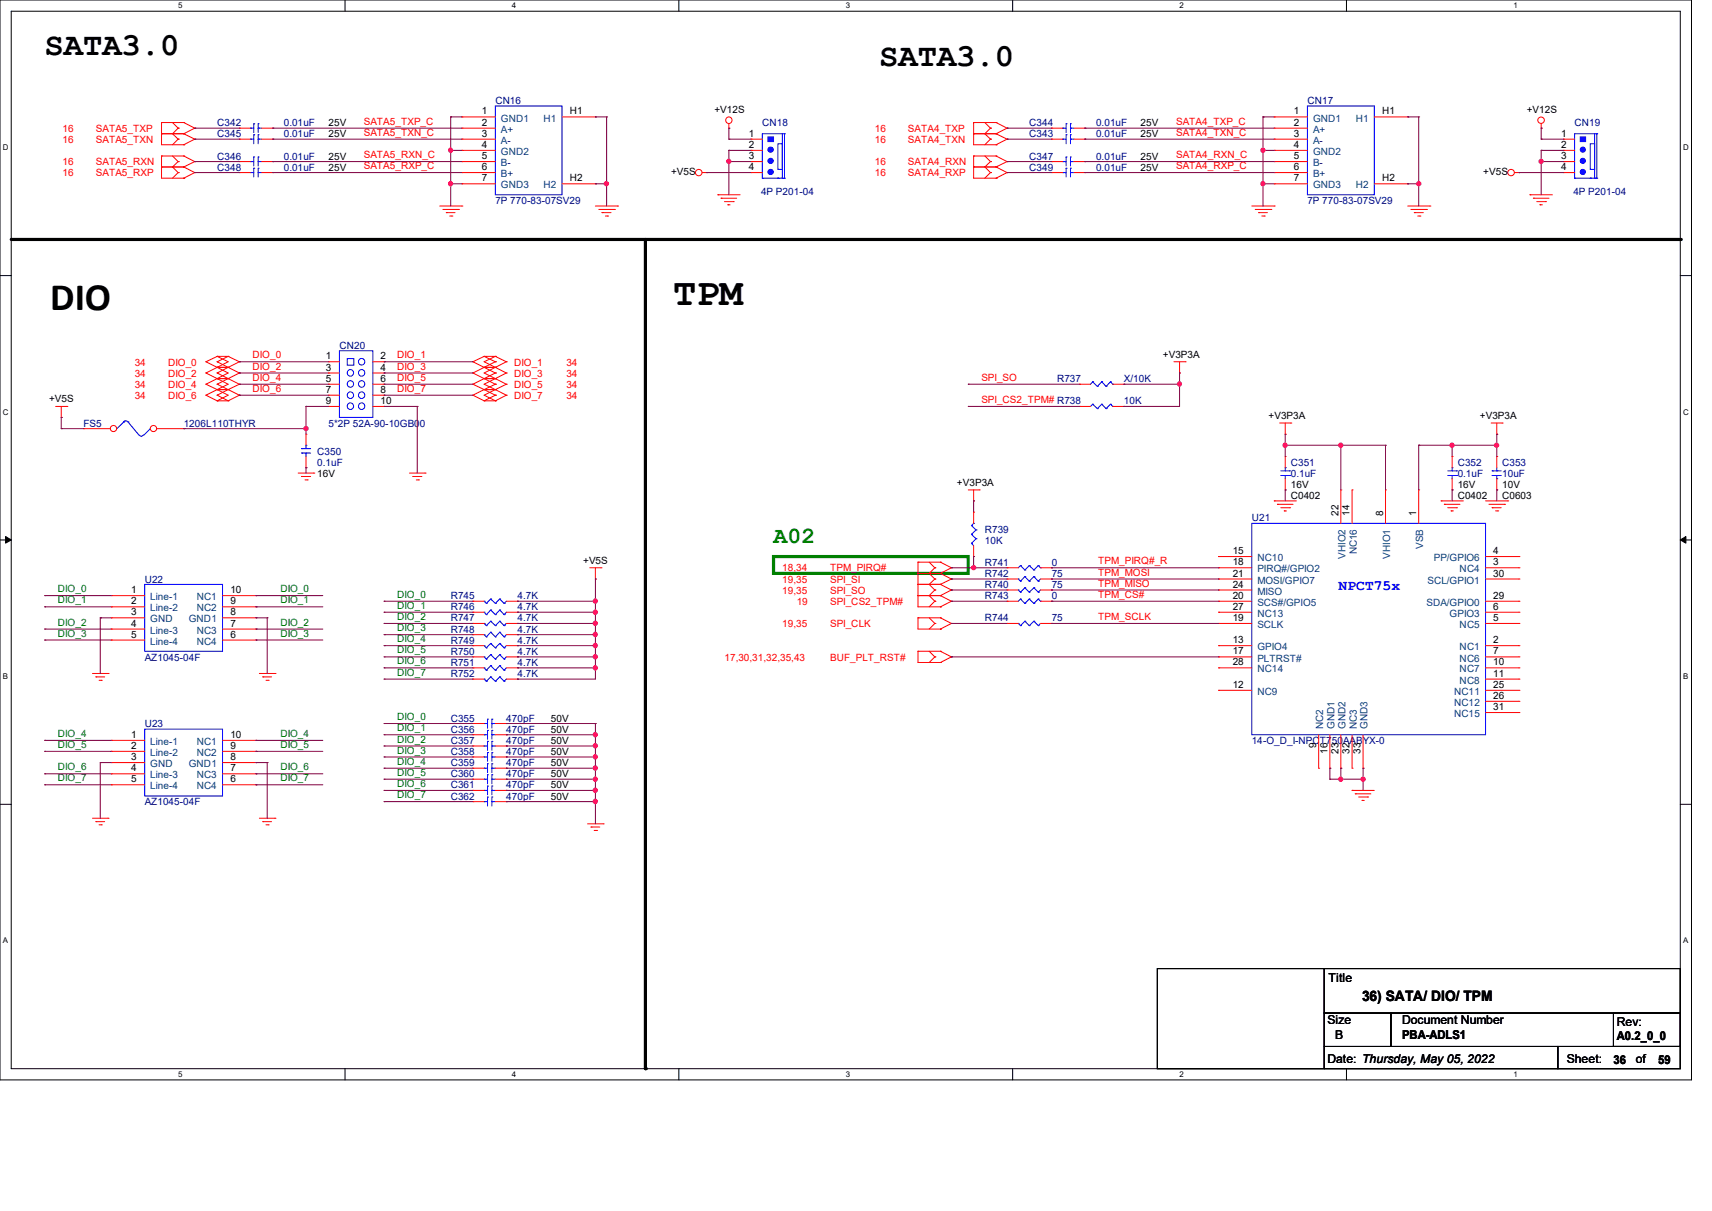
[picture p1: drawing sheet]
<svg xmlns="http://www.w3.org/2000/svg" width="297mm" height="210mm" viewBox="0 0 297 210" stroke-linecap="round" stroke-linejoin="round" font-family="sans-serif">
<path d="M0 0h293.5v187.3h-293.5zM1.9 1.9h289.6v183.4h-289.6z" fill="none" stroke="#000" stroke-width=".17"/>
<g fill="#fff">
<path d="M30.9 .2h.8v1.5h-.8z"/>
<path d="M30.9 185.5h.8v1.6h-.8z"/>
</g>
<path d="M59.9 0v1.9M59.9 185.3v2" fill="none" stroke="#000" stroke-width=".17"/>
<g fill="#fff">
<path d="M88.8 .2h.8v1.5h-.8z"/>
<path d="M88.8 185.5h.8v1.6h-.8z"/>
</g>
<path d="M117.8 0v1.9M117.8 185.3v2" fill="none" stroke="#000" stroke-width=".17"/>
<g fill="#fff">
<path d="M146.7 .2h.8v1.5h-.8z"/>
<path d="M146.7 185.5h.8v1.6h-.8z"/>
</g>
<path d="M175.7 0v1.9M175.7 185.3v2" fill="none" stroke="#000" stroke-width=".17"/>
<g fill="#fff">
<path d="M204.6 .2h.8v1.5h-.8z"/>
<path d="M204.6 185.5h.8v1.6h-.8z"/>
</g>
<path d="M233.6 0v1.9M233.6 185.3v2" fill="none" stroke="#000" stroke-width=".17"/>
<g fill="#fff">
<path d="M262.6 .2h.7v1.5h-.7z"/>
<path d="M262.6 185.5h.7v1.6h-.7z"/>
<path d="M.5 24.8h1v1.6h-1z"/>
<path d="M292 24.8h1v1.6h-1z"/>
<path d="M.5 70.7h1v1.5h-1z"/>
<path d="M292 70.7h1v1.5h-1z"/>
</g>
<path d="M0 47.8h1.9M291.5 47.8h2" fill="none" stroke="#000" stroke-width=".17"/>
<g fill="#fff">
<path d="M.5 116.5h.9v1.6h-.9z"/>
<path d="M292 116.5h.9v1.6h-.9z"/>
</g>
<path d="M0 93.6h1.9M291.5 93.6h2" fill="none" stroke="#000" stroke-width=".17"/>
<path d="M1 93l.9 .6-.9 .6zM291.5 93.6l1-.6v1.2z" fill="#000" stroke="#000" stroke-width=".17"/>
<g fill="#fff">
<path d="M.5 162.4h.9v1.5h-.9z"/>
<path d="M292 162.4h.9v1.5h-.9z"/>
</g>
<path d="M0 139.5h1.9M291.5 139.5h2M200.8 168h28.9v17.3h-28.9zM229.7 175.7h11.6v5.8h-11.6zM229.7 168h61.8v7.7h-61.8zM241.3 175.7h50.2v5.8h-50.2zM279.9 175.7h11.6v5.8h-11.6zM229.7 181.5h40.6v3.8h-40.6zM270.3 181.5h21.2v3.8h-21.2z" fill="none" stroke="#000" stroke-width=".17"/>
<path d="M1.9 41.5h289.6M112 41.5v143.8" fill="none" stroke="#000" stroke-width=".55"/>
<g fill="#000">
<circle cx="291.5" cy="41.5" r=".28"/>
<circle cx="112" cy="185.3" r=".28"/>
</g>
<path d="M134.2 96.5h33.8v2.9h-33.8z" fill="none" stroke="#008000" stroke-width=".55"/>
<g fill="none" stroke="#f00" stroke-width=".17">
<path d="M28 21.3h.1M28 23.2h.1M28 27.1h.1M28 29h.1M28 23.2h3.9M28 21.3h3.9M28 21.3v3.8h3.9M28 27.1v3.8h3.9M28 29h3.9M28 27.1h3.9M29.9 21.3l1 .9M29.9 27.1l1 .9"/>
<path d="M30.9 22.2h.1M30.9 24.1h.1M30.9 28h.1M30.9 29.9h.1M30.9 22.2l-1 1 1 .9M30.9 24.1l-1 1M30.9 28l-1 1 1 .9M30.9 29.9l-1 1M31.9 23.2h.1M31.9 21.3h.1M31.9 25.1h.1M31.9 29h.1"/>
<path d="M31.9 27.1h.1M31.9 30.9h.1M31.9 21.3l1.9 .9M31.9 23.2l1.9 .9M31.9 27.1l1.9 .9M31.9 29l1.9 .9M33.8 22.2h.1M33.8 24.1h.1M33.8 28h.1M33.8 29.9h.1M33.8 22.2l-1.9 1M33.8 24.1l-1.9 1"/>
<path d="M33.8 28l-1.9 1M33.8 29.9l-1.9 1M41.5 24.1h.1M41.5 29.9h.1M41.5 28h.1M41.5 29.9h1.9M41.5 24.1h1.9M41.5 28h1.9M45.4 29.9h1.9M45.4 24.1h1.9M45.4 28h1.9M47.3 24.1h.1"/>
<path d="M47.3 29.9h.1M47.3 28h.1M76.3 35.7h3.8M76.8 36.3h2.7M77.4 36.9h.1M77.4 36.9h1.6M78 37.5h.4M78.4 37.5h.1M79.5 36.3h.1M80.1 35.7h.1M80.1 20.3h.1M80.1 22.2h.1"/>
<path d="M80.1 24.1h.1M80.1 26.1h.1M80.1 28h.1M80.1 29.9h.1M80.1 31.9h.1M80.1 29.9h5.8M80.1 24.1h5.8M80.1 28h5.8M80.1 20.3h5.8M80.1 22.2h5.8M80.1 26.1h5.8M80.1 31.9h5.8"/>
<path d="M97.5 20.3h5.8M97.5 31.9h5.8M103.3 20.3h.1M103.3 31.9h.1M103.3 35.7h3.8M103.9 36.3h2.7M104.4 36.9h.1M104.4 36.9h1.6M105 37.5h.4M105.4 37.5h.1M106.6 36.3h.1M107.1 35.7h.1"/>
<path d="M121.8 29.9h.8M122.6 29.9h.1M124.5 33.8h.1M124.5 33.8h3.9M125.1 34.4h.1M125.1 34.4h2.7M125.7 35h1.5M126.3 35.5h.1M126.3 35.5h.4M126.4 22.2h.1M126.4 21.5v.7M127.2 35h.1"/>
<path d="M130.3 24.1h.1M130.3 26.1h.1M130.3 28h.1M130.3 29.9h.1M130.3 29.9h1.9M130.3 24.1h1.9M130.3 28h1.9M130.3 26.1h1.9M168.9 21.3h.1M168.9 23.2h.1M168.9 27.1h.1M168.9 29h.1"/>
<path d="M168.9 21.3v3.8h3.9M168.9 27.1v3.8h3.9M168.9 23.2h3.9M168.9 21.3h3.9M168.9 29h3.9M168.9 27.1h3.9M170.9 21.3l.9 .9M170.9 27.1l.9 .9M171.8 22.2h.1M171.8 24.1h.1M171.8 28h.1M171.8 29.9h.1"/>
<path d="M171.8 22.2l-.9 1 .9 .9M171.8 24.1l-.9 1M171.8 28l-.9 1 .9 .9M171.8 29.9l-.9 1M172.8 23.2h.1M172.8 21.3h.1M172.8 25.1h.1M172.8 29h.1M172.8 27.1h.1M172.8 30.9h.1M172.8 21.3l1.9 .9M172.8 23.2l1.9 .9"/>
<path d="M172.8 27.1l1.9 .9M172.8 29l1.9 .9M174.7 22.2h.1M174.7 24.1h.1M174.7 28h.1M174.7 29.9h.1M174.7 22.2l-1.9 1M174.7 24.1l-1.9 1M174.7 28l-1.9 1M174.7 29.9l-1.9 1M182.5 29.9h.1M182.5 28h.1"/>
<path d="M182.5 22.2h.1M182.5 24.1h.1M182.5 29.9h1.9M182.5 24.1h1.9M182.5 28h1.9M182.5 22.2h1.9M186.3 29.9h1.9M186.3 24.1h1.9M186.3 28h1.9M186.3 22.2h1.9M188.2 29.9h.1M188.2 28h.1"/>
<path d="M188.2 22.2h.1M188.2 24.1h.1M217.2 35.7h3.9M217.8 36.3h2.7M218.4 36.9h.1M218.4 36.9h1.5M218.9 37.5h.4M219.3 37.5h.1M220.5 36.3h.1M221.1 35.7h.1M221.1 20.3h.1M221.1 22.2h.1"/>
<path d="M221.1 24.1h.1M221.1 26.1h.1M221.1 28h.1M221.1 29.9h.1M221.1 31.9h.1M221.1 29.9h5.7M221.1 24.1h5.7M221.1 28h5.7M221.1 20.3h5.7M221.1 22.2h5.7M221.1 26.1h5.7M221.1 31.9h5.7"/>
<path d="M238.4 20.3h5.8M238.4 31.9h5.8M244.2 20.3h.1M244.2 31.9h.1M244.2 35.7h3.9M244.8 36.3h2.7M245.4 36.9h.1M245.4 36.9h1.5M246 37.5h.3M246.3 37.5h.1M247.5 36.3h.1M248.1 35.7h.1"/>
<path d="M262.8 29.9h.7M263.5 29.9h.1M265.4 33.8h.1M265.4 33.8h3.9M266 34.4h.1M266 34.4h2.7M266.6 35h1.5M267.2 35.5h.1M267.2 35.5h.4M267.4 22.2h.1M267.4 21.5v.7M268.1 35h.1"/>
<path d="M271.2 24.1h.1M271.2 26.1h.1M271.2 28h.1M271.2 29.9h.1M271.2 29.9h2M271.2 24.1h2M271.2 28h2M271.2 26.1h2M9.7 70.5h1.9M10.6 72.4h.1M10.6 70.5v1.9M11.6 70.5h.1"/>
<path d="M35.7 62.7h.1M35.7 64.7h.1M35.7 66.6h.1M35.7 68.5h.1M35.7 62.7l2 1M35.7 64.7l2 1M35.7 66.6l2 1M35.7 68.5l2 1M37.7 61.8h.1M37.7 63.7h.1M37.7 62.7h.1M37.7 65.7h.1"/>
<path d="M37.7 64.7h.1M37.7 67.6h.1M37.7 66.6h.1M37.7 69.5h.1M37.7 68.5h.1M37.7 63.7h1.9M37.7 61.8h1.9M37.7 61.8l-2 .9M37.7 61.8l1.9 .9-1.9 1M37.7 62.7l1.9 1M37.7 65.7h1.9M37.7 63.7l-2 1"/>
<path d="M37.7 63.7l1.9 1-1.9 1M37.7 64.7l1.9 1M37.7 67.6h1.9M37.7 65.7l-2 .9M37.7 65.7l1.9 .9-1.9 1M37.7 66.6l1.9 1M37.7 69.5h1.9M37.7 67.6l-2 .9M37.7 67.6l1.9 .9-1.9 1M37.7 68.5l1.9 1M39.6 63.7h.1M39.6 61.8h.1"/>
<path d="M39.6 65.7h.1M39.6 67.6h.1M39.6 69.5h.1M39.6 61.8l1.9 .9M39.6 61.8l-1.9 .9M39.6 63.7l1.9 1M39.6 63.7l-1.9 1M39.6 65.7l1.9 .9M39.6 65.7l-1.9 .9M39.6 67.6l1.9 .9M39.6 67.6l-1.9 .9M41.5 62.7h.1"/>
<path d="M41.5 64.7h.1M41.5 66.6h.1M41.5 68.5h.1M41.5 62.7l-1.9 1M41.5 64.7l-1.9 1M41.5 66.6l-1.9 1M41.5 68.5l-1.9 1M53.1 75.3h.1M53.1 75.3v1.9M53.1 79.2v1.9M57 62.7h.1M57 68.5h.1"/>
<path d="M57 64.7h.1M57 66.6h.1M57 70.5h.1M57 70.5h1.9M57 62.7h1.9M57 66.6h1.9M57 68.5h1.9M57 64.7h1.9M64.7 70.5h1.9M64.7 62.7h1.9M64.7 66.6h1.9M64.7 68.5h1.9"/>
<path d="M64.7 64.7h1.9M66.6 66.6h.1M66.6 62.7h.1M66.6 68.5h.1M66.6 64.7h.1M66.6 70.5h.1M82 62.7h.1M82 64.7h.1M82 66.6h.1M82 68.5h.1M82 62.7l3.9 2M82 64.7l3.9 1.9"/>
<path d="M82 66.6l2 1M82 68.5l2 1M84 63.7h.1M84 61.8h.1M84 65.7h.1M84 67.6h.1M84 69.5h.1M84 63.7h1.9M84 61.8h1.9M84 65.7h1.9M84 67.6h1.9M84 69.5h1.9"/>
<path d="M84 61.8l-2 .9M84 61.8l1.9 .9M84 67.6l-2 .9M84 67.6l1.9 .9M85.9 61.8h.1M85.9 63.7h.1M85.9 62.7h.1M85.9 65.7h.1M85.9 64.7h.1M85.9 67.6h.1M85.9 66.6h.1M85.9 69.5h.1"/>
<path d="M85.9 68.5h.1M85.9 61.8l1.9 .9M85.9 61.8l-1.9 .9 1.9 1M85.9 62.7l-3.9 2M85.9 63.7l1.9 1M85.9 63.7l-1.9 1 1.9 1M85.9 64.7l-3.9 1.9M85.9 65.7l1.9 .9M85.9 65.7l-1.9 .9 1.9 1M85.9 66.6l-1.9 1M85.9 67.6l1.9 .9M85.9 67.6l-1.9 .9 1.9 1"/>
<path d="M85.9 68.5l-1.9 1M87.8 62.7h.1M87.8 64.7h.1M87.8 66.6h.1M87.8 68.5h.1M87.8 62.7l-1.9 1M87.8 64.7l-1.9 1M87.8 66.6l-1.9 1M87.8 68.5l-1.9 1M187.3 66.6h.1M187.3 70.5h.1M187.3 70.5h1.9"/>
<path d="M187.3 66.6h1.9M193 70.5h2M193 66.6h2M195 66.6h.1M195 70.5h.1M203.7 62.7h1.9M204.6 64.7h.1M204.6 62.7v2M205.6 62.7h.1M222 73.4h1.9M223 75.3h.1M223 79.2h.1"/>
<path d="M223 73.4v1.9M223 79.2v1.9M223.9 73.4h.1M251.9 79.2h.1M251.9 79.2v1.9M258.7 73.4h1.9M259.7 75.3h.1M259.7 79.2h.1M259.7 73.4v1.9M259.7 79.2v1.9M260.6 73.4h.1M51.7 82h2.7"/>
<path d="M52.3 82.6h.1M52.3 82.6h1.6M52.9 83.2h.4M53.1 81.1h.1M53.3 83.2h.1M54.4 82h.1M71 82h2.7M71.6 82.6h.1M71.6 82.6h1.6M72.2 83.2h.4M72.6 83.2h.1M73.7 82h.1"/>
<path d="M102.3 98.5h2M103.3 98.5v1.9M104.3 98.5h.1M159.3 99.4h.1M159.3 97.5h.1M159.3 99.4h3.9M159.3 97.5v7.7h3.9M159.3 97.5h3.9M161.2 97.5l1 1M162.2 98.5h.1M162.2 98.5l-1 .9 1 1M163.2 99.4h.1"/>
<path d="M163.2 97.5h.1M163.2 99.4l1.9 1M163.2 97.5l1.9 1M165.1 98.5h.1M165.1 98.5l-1.9 .9M168 85h1.9M168.9 86.9h.1M168.9 96.5h.1M168.9 88.8h.1M168.9 85v1.9M168.9 88.8v2M168.9 94.6v1.9"/>
<path d="M169.9 85h.1M174.7 98.5h.1M174.7 98.5h2M180.5 98.5h2M182.5 98.5h.1M211.4 96.5h.1M211.4 98.5h.1M211.4 98.5h5.8M211.4 96.5h5.8M221.1 86.9h.1M221.1 86.9h3.8M221.6 87.5h.1"/>
<path d="M221.6 87.5h2.7M222.2 88.1h1.5M222.8 88.6h.1M222.8 88.6h.4M223 85h.1M223 83v2M223.7 88.1h.1M232.6 85h.1M232.6 85v5.8M234.6 85h.1M234.6 85v5.8M240.4 85h.1"/>
<path d="M240.4 85v5.8M246.1 85h.1M246.1 85v5.8M250 86.9h.1M250 86.9h3.9M250.6 87.5h.1M250.6 87.5h2.7M251.2 88.1h1.5M251.8 88.6h.1M251.8 88.6h.3M251.9 85h.1M251.9 83v2"/>
<path d="M252.7 88.1h.1M257.7 98.5h5.8M257.7 86.9h3.9M257.7 96.5h5.8M258.3 87.5h2.7M258.9 88.1h.1M258.9 88.1h1.5M259.5 88.6h.3M259.7 85h.1M259.7 83v2M259.8 88.6h.1M261 87.5h.1"/>
<path d="M261.6 86.9h.1M263.5 98.5h.1M263.5 96.5h.1M16 116.8h2.8M16.6 117.4h.1M16.6 117.4h1.6M17.2 118h.4M17.6 118h.1M18.8 116.8h.1M19.3 103.3h.1M19.3 105.2h.1M19.3 107.1h.1"/>
<path d="M19.3 109.1h.1M19.3 111h.1M19.3 105.2h5.8M19.3 103.3h5.8M19.3 109.1h5.8M19.3 107.1h5.8M19.3 111h5.8M38.6 105.2h5.8M38.6 103.3h5.8M38.6 109.1h5.8M38.6 107.1h5.8M38.6 111h5.8"/>
<path d="M44.4 105.2h.1M44.4 109.1h.1M44.4 111h.1M44.4 103.3h.1M44.4 107.1h.1M45 116.8h2.7M45.6 117.4h.1M45.6 117.4h1.5M46.1 118h.4M46.5 118h.1M47.7 116.8h.1M82 110.1h.1"/>
<path d="M82 108.1h.1M82 113.9h.1M82 112h.1M82 106.2h.1M82 104.3h.1M82 117.8h.1M82 115.8h.1M82 110.1h2M82 108.1h2M82 113.9h2M82 112h2M82 106.2h2"/>
<path d="M82 104.3h2M82 117.8h2M82 115.8h2M87.8 110.1h2M87.8 108.1h2M87.8 113.9h2M87.8 112h2M87.8 106.2h2M87.8 104.3h2M87.8 117.8h2M87.8 115.8h2M89.8 110.1h.1"/>
<path d="M89.8 108.1h.1M89.8 113.9h.1M89.8 112h.1M89.8 106.2h.1M89.8 104.3h.1M89.8 117.8h.1M89.8 115.8h.1M103.3 100.4h.1M159.3 103.3h.1M159.3 101.3h.1M159.3 107.1h.1M159.3 112.9h.1"/>
<path d="M159.3 101.3h3.9M159.3 107.1v2h3.9M159.3 112.9v2h3.9M159.3 103.3h3.9M159.3 107.1h3.9M159.3 112.9h3.9M161.2 107.1l1 1M161.2 112.9l1 1M162.2 100.4h.1M162.2 104.3h.1M162.2 102.3h.1M162.2 108.1h.1"/>
<path d="M162.2 113.9h.1M162.2 100.4l-1 .9 1 1M162.2 102.3l-1 1 1 1M162.2 104.3l-1 .9M162.2 108.1l-1 1M162.2 113.9l-1 1M163.2 101.3h.1M163.2 105.2h.1M163.2 103.3h.1M163.2 109.1h.1M163.2 107.1h.1M163.2 114.9h.1"/>
<path d="M163.2 112.9h.1M163.2 103.3l1.9 1M163.2 101.3l1.9 1M163.2 107.1l1.9 1M163.2 112.9l1.9 1M165.1 100.4h.1M165.1 104.3h.1M165.1 102.3h.1M165.1 108.1h.1M165.1 113.9h.1M165.1 100.4l-1.9 .9M165.1 104.3l-1.9 .9"/>
<path d="M165.1 102.3l-1.9 1M165.1 108.1l-1.9 1M165.1 113.9l-1.9 1M174.7 100.4h.1M174.7 104.3h.1M174.7 102.3h.1M174.7 108.1h.1M174.7 108.1h2M174.7 100.4h2M174.7 104.3h2M174.7 102.3h2M180.5 108.1h2"/>
<path d="M180.5 100.4h2M180.5 104.3h2M180.5 102.3h2M182.5 100.4h.1M182.5 104.3h.1M182.5 102.3h.1M182.5 108.1h.1M211.4 119.7h.1M211.4 112h.1M211.4 113.9h.1M211.4 108.1h.1M211.4 104.3h.1"/>
<path d="M211.4 100.4h.1M211.4 102.3h.1M211.4 106.2h.1M211.4 115.8h.1M211.4 108.1h5.8M211.4 113.9h5.8M211.4 112h5.8M211.4 106.2h5.8M211.4 100.4h5.8M211.4 104.3h5.8M211.4 102.3h5.8M211.4 115.8h5.8"/>
<path d="M211.4 119.7h5.8M257.7 108.1h5.8M257.7 113.9h5.8M257.7 112h5.8M257.7 106.2h5.8M257.7 100.4h5.8M257.7 104.3h5.8M257.7 117.8h5.8M257.7 115.8h5.8M257.7 119.7h5.8M263.5 112h.1M263.5 108.1h.1"/>
<path d="M263.5 106.2h.1M263.5 113.9h.1M263.5 115.8h.1M263.5 117.8h.1M263.5 119.7h.1M263.5 104.3h.1M263.5 100.4h.1M19.3 128.4h.1M19.3 130.3h.1M19.3 132.2h.1M19.3 134.2h.1M19.3 136.1h.1"/>
<path d="M19.3 128.4h5.8M19.3 130.3h5.8M19.3 132.2h5.8M19.3 134.2h5.8M19.3 136.1h5.8M38.6 128.4h5.8M38.6 130.3h5.8M38.6 132.2h5.8M38.6 134.2h5.8M38.6 136.1h5.8M44.4 130.3h.1M44.4 134.2h.1"/>
<path d="M44.4 136.1h.1M44.4 128.4h.1M44.4 132.2h.1M82 129.4h.1M82 131.3h.1M82 135.1h.1M82 125.5h.1M82 133.2h.1M82 127.4h.1M82 137.1h.1M82 139h.1M82 137.1h2"/>
<path d="M82 129.4h2M82 131.3h2M82 135.1h2M82 125.5h2M82 133.2h2M82 127.4h2M82 139h2M85.9 137.1h1.9M85.9 129.4h1.9M85.9 131.3h1.9M85.9 135.1h1.9M85.9 125.5h1.9"/>
<path d="M85.9 133.2h1.9M85.9 127.4h1.9M85.9 139h1.9M87.8 129.4h.1M87.8 131.3h.1M87.8 135.1h.1M87.8 125.5h.1M87.8 133.2h.1M87.8 127.4h.1M87.8 137.1h.1M87.8 139h.1M228.8 133.2h.1"/>
<path d="M228.8 127.4v5.8M230.7 133.2h.1M230.7 127.4v5.8M232.6 133.2h.1M232.6 127.4v5.8M234.6 137.1h.1M234.6 133.2h.1M234.6 137.1h3.8M234.6 127.4v5.8M235.1 137.7h.1M235.1 137.7h2.7M235.7 138.2h1.6"/>
<path d="M236.3 138.8h.1M236.3 138.8h.4M236.5 133.2h.1M236.5 127.4v5.8M237.3 138.2h.1M257.7 121.6h5.8M257.7 123.6h5.8M263.5 121.6h.1M263.5 123.6h.1M16 141.9h2.8M16.6 142.5h.1M16.6 142.5h1.6"/>
<path d="M17.2 143h.4M17.6 143h.1M18.8 141.9h.1M45 141.9h2.7M45.6 142.5h.1M45.6 142.5h1.5M46.1 143h.4M46.5 143h.1M47.7 141.9h.1M101.9 142.9h2.7M102.5 143.4h.1M102.5 143.4h1.6"/>
<path d="M103.1 144h.4M103.5 144h.1M104.6 142.9h.1"/>
<circle cx="121.2" cy="29.9" r=".56"/>
<circle cx="126.4" cy="20.8" r=".56"/>
<circle cx="262.2" cy="29.9" r=".56"/>
<circle cx="267.4" cy="20.8" r=".56"/>
</g>
<g fill="none" stroke="#00f" stroke-width=".17">
<path d="M85.9 18.4h11.6v15.4h-11.6zM226.8 18.4h11.6v15.4h-11.6zM43.4 24.1h.1M43.4 29.9h.1M43.4 28h.1M43.4 24.1h.6M43.4 29.9h.6M43.4 28h.6M44 23.4h.1M44 29.2h.1M44 27.2h.1M44 23.4v1.5"/>
<path d="M44 27.2v1.6M44 29.2v1.5M44.8 23.4h.1M44.8 24.1h.1M44.8 29.2h.1M44.8 29.9h.1M44.8 27.2h.1M44.8 28h.1M44.8 24.1h.6M44.8 23.4v1.5M44.8 27.2v1.6M44.8 29.2v1.5"/>
<path d="M44.8 29.9h.6M44.8 28h.6M132.2 30.9h.1M132.2 30.9h3.9M135 24.9h.7v4.5h-.7zM135 30.9h.1M135.7 30.9h.1M135.7 23.2v7.7M136.1 23.2h.1M136.1 30.9h.1M136.1 23.2h-3.9v7.7M136.1 23.2v7.7"/>
<path d="M184.4 29.9h.1M184.4 28h.1M184.4 22.2h.1M184.4 24.1h.1M184.4 24.1h.6M184.4 29.9h.6M184.4 28h.6M184.4 22.2h.6M185 29.2h.1M185 27.2h.1M185 21.5h.1M185 23.4h.1"/>
<path d="M185 21.5v1.5M185 23.4v1.5M185 27.2v1.6M185 29.2v1.5M185.7 29.2h.1M185.7 29.9h.1M185.7 27.2h.1M185.7 28h.1M185.7 21.5h.1M185.7 22.2h.1M185.7 23.4h.1M185.7 24.1h.1"/>
<path d="M185.7 24.1h.6M185.7 29.9h.6M185.7 21.5v1.5M185.7 23.4v1.5M185.7 27.2v1.6M185.7 29.2v1.5M185.7 28h.6M185.7 22.2h.6M273.2 30.9h.1M273.2 30.9h3.8M275.9 24.9h.7v4.5h-.7zM275.9 30.9h.1"/>
<path d="M276.6 30.9h.1M276.6 23.2v7.7M277 23.2h.1M277 30.9h.1M277 23.2h-3.8v7.7M277 23.2v7.7M21.4 73.1l.4-.1 .4 .2M21.5 73.2h.1M21.5 73.2l-1.2 1.1M22.2 73.2h.1M22.2 73.2l1.9 2.3M24.9 75.4l-.4 .2-.3-.1"/>
<path d="M26.1 74.3h.1M26.1 74.3l-1.2 1.2M52.3 77.8h.1M52.3 78.6h.1M52.3 77.8h1.6M52.3 78.6h1.6M53.1 77.2h.1M53.1 78.6h.1M53.1 77.2v.6M53.1 78.6v.6M58.9 60.8h5.8v11.6h-5.8zM60.2 62.2h1.2v1.1h-1.2z"/>
<path d="M189.6 66.2h.1M189.6 70.1h.1M189.6 66.2l-.4 .4M189.6 66.2l.8 .8M189.6 70.1l-.4 .4M189.6 70.1l.8 .8M190.4 67h.1M190.4 70.9h.1M191.1 66.2h.1M191.1 70.1h.1M191.1 66.2l-.7 .8M191.1 66.2l.8 .8"/>
<path d="M191.1 70.1l-.7 .8M191.1 70.1l.8 .8M191.9 67h.1M191.9 70.9h.1M192.7 66.2h.1M192.7 70.1h.1M192.7 66.2l-.8 .8M192.7 66.2l.3 .4M192.7 70.1l-.8 .8M192.7 70.1l.3 .4M193 66.6h.1M193 70.5h.1"/>
<path d="M168.5 91.1h.1M168.5 94.2h.1M168.5 92.7h.1M168.5 91.1l.8 .8M168.5 94.2l.4 .4M168.5 92.7l.8 .7M168.9 90.8h.1M168.9 90.8l-.4 .3M169.3 93.4h.1M169.3 91.9h.1M169.3 93.4l-.8 .8M169.3 91.9l-.8 .8"/>
<path d="M177 98.1h.1M177 98.1l-.3 .4M177 98.1l.8 .7M177.8 98.8h.1M177.8 100h.1M177.8 100l-.8 .8M177.8 100l.8 .8M178.6 98.1h.1M178.6 98.1l-.8 .7M178.6 98.1l.8 .7M179.4 98.8h.1M179.4 100h.1"/>
<path d="M179.4 100l.7 .8M179.4 100l-.8 .8M180.1 98.1h.1M180.1 98.1l-.7 .7M180.1 98.1l.4 .4M180.5 98.5h.1M217.2 90.8h40.5v36.6h-40.5zM222.2 82.5h1.5M222.2 81.7h1.5M223 81.1h.1M223 82.5h.1M223 81.1v.6"/>
<path d="M223 82.5v.5M223.7 81.7h.1M223.7 82.5h.1M251.2 82.5h1.5M251.2 81.7h1.5M251.9 81.1h.1M251.9 82.5h.1M251.9 81.1v.6M251.9 82.5v.5M252.7 81.7h.1M252.7 82.5h.1M258.9 82.5h.1"/>
<path d="M258.9 81.7h.1M258.9 82.5h1.5M258.9 81.7h1.5M259.7 83h.1M259.7 81.7h.1M259.7 81.1v.6M259.7 82.5v.5M25.1 101.3h13.5v11.6h-13.5zM84 110.1h.1M84 108.1h.1M84 113.9h.1M84 112h.1"/>
<path d="M84 106.2h.1M84 104.3h.1M84 117.8h.1M84 115.8h.1M84 110.1l.4 .3M84 108.1l.4 .4M84 113.9l.4 .4M84 112l.4 .4M84 106.2l.4 .4M84 104.3l.4 .3M84 117.8l.4 .4M84 115.8l.4 .4"/>
<path d="M84.4 110.4h.1M84.4 108.5h.1M84.4 114.3h.1M84.4 112.4h.1M84.4 106.6h.1M84.4 104.6h.1M84.4 118.2h.1M84.4 116.2h.1M85.1 109.6h.1M85.1 107.7h.1M85.1 113.5h.1M85.1 111.6h.1"/>
<path d="M85.1 105.8h.1M85.1 103.9h.1M85.1 117.4h.1M85.1 115.4h.1M85.1 109.6l-.7 .8M85.1 109.6l.8 .8M85.1 107.7l-.7 .8M85.1 107.7l.8 .8M85.1 113.5l-.7 .8M85.1 113.5l.8 .8M85.1 111.6l-.7 .8M85.1 111.6l.8 .8"/>
<path d="M85.1 105.8l-.7 .8M85.1 105.8l.8 .8M85.1 103.9l-.7 .7M85.1 103.9l.8 .7M85.1 117.4l-.7 .8M85.1 117.4l.8 .8M85.1 115.4l-.7 .8M85.1 115.4l.8 .8M85.9 110.4h.1M85.9 108.5h.1M85.9 114.3h.1M85.9 112.4h.1"/>
<path d="M85.9 106.6h.1M85.9 104.6h.1M85.9 118.2h.1M85.9 116.2h.1M86.7 109.6h.1M86.7 107.7h.1M86.7 113.5h.1M86.7 111.6h.1M86.7 105.8h.1M86.7 103.9h.1M86.7 117.4h.1M86.7 115.4h.1"/>
<path d="M86.7 109.6l.8 .8M86.7 109.6l-.8 .8M86.7 107.7l.8 .8M86.7 107.7l-.8 .8M86.7 113.5l.8 .8M86.7 113.5l-.8 .8M86.7 111.6l.8 .8M86.7 111.6l-.8 .8M86.7 105.8l.8 .8M86.7 105.8l-.8 .8M86.7 103.9l.8 .7M86.7 103.9l-.8 .7"/>
<path d="M86.7 117.4l.8 .8M86.7 117.4l-.8 .8M86.7 115.4l.8 .8M86.7 115.4l-.8 .8M87.5 110.4h.1M87.5 108.5h.1M87.5 114.3h.1M87.5 112.4h.1M87.5 106.6h.1M87.5 104.6h.1M87.5 118.2h.1M87.5 116.2h.1"/>
<path d="M87.8 110.1l-.3 .3M87.8 108.1l-.3 .4M87.8 113.9l-.3 .4M87.8 112l-.3 .4M87.8 106.2l-.3 .4M87.8 104.3l-.3 .3M87.8 117.8l-.3 .4M87.8 115.8l-.3 .4M176.7 100.4h.1M176.7 102.3h.1M176.7 108.1h.1M176.7 100.4l.3 .4"/>
<path d="M176.7 102.3l.3 .4M176.7 108.1l.3 .4M177 100.8h.1M177 103.9h.1M177 102.7h.1M177 108.5h.1M177 103.9l-.3 .4M177 103.9l.8 .7M177.8 104.6h.1M177.8 101.9h.1M177.8 107.7h.1M177.8 101.9l-.8 .8"/>
<path d="M177.8 101.9l.8 .8M177.8 107.7l-.8 .8M177.8 107.7l.8 .8M178.6 100.8h.1M178.6 103.9h.1M178.6 102.7h.1M178.6 108.5h.1M178.6 103.9l-.8 .7M178.6 103.9l.8 .7M179.4 104.6h.1M179.4 101.9h.1M179.4 107.7h.1"/>
<path d="M179.4 101.9l.7 .8M179.4 101.9l-.8 .8M179.4 107.7l.7 .8M179.4 107.7l-.8 .8M180.1 100.8h.1M180.1 103.9h.1M180.1 102.7h.1M180.1 108.5h.1M180.1 103.9l.4 .4M180.1 103.9l-.7 .7M180.5 104.3h.1M180.5 100.4l-.4 .4"/>
<path d="M180.5 102.3l-.4 .4M180.5 108.1l-.4 .4M25.1 126.4h13.5v11.6h-13.5zM84 129.4h.1M84 131.3h.1M84 135.1h.1M84 125.5h.1M84 133.2h.1M84 127.4h.1M84 137.1h.1M84 139h.1M84 129.4h.6"/>
<path d="M84 131.3h.6M84 135.1h.6M84 125.5h.6M84 133.2h.6M84 127.4h.6M84 137.1h.6M84 139h.6M84.6 128.6h.1M84.6 130.5h.1M84.6 134.4h.1M84.6 124.7h.1M84.6 132.5h.1"/>
<path d="M84.6 126.7h.1M84.6 136.3h.1M84.6 138.2h.1M84.6 124.7v1.6M84.6 126.7v1.5M84.6 128.6v1.5M84.6 130.5v1.5M84.6 132.5v1.5M84.6 134.4v1.5M84.6 136.3v1.5M84.6 138.2v1.6M85.3 128.6h.1"/>
<path d="M85.3 129.4h.1M85.3 130.5h.1M85.3 131.3h.1M85.3 134.4h.1M85.3 135.1h.1M85.3 124.7h.1M85.3 125.5h.1M85.3 132.5h.1M85.3 133.2h.1M85.3 126.7h.1M85.3 127.4h.1M85.3 136.3h.1"/>
<path d="M85.3 137.1h.1M85.3 138.2h.1M85.3 139h.1M85.3 129.4h.6M85.3 124.7v1.6M85.3 126.7v1.5M85.3 128.6v1.5M85.3 130.5v1.5M85.3 132.5v1.5M85.3 134.4v1.5M85.3 136.3v1.5M85.3 138.2v1.6"/>
<path d="M85.3 131.3h.6M85.3 135.1h.6M85.3 125.5h.6M85.3 133.2h.6M85.3 127.4h.6M85.3 137.1h.6M85.3 139h.6"/>
<circle cx="60.8" cy="66.6" r=".56"/>
<circle cx="60.8" cy="70.4" r=".56"/>
<circle cx="60.8" cy="64.7" r=".56"/>
<circle cx="60.8" cy="68.5" r=".56"/>
<circle cx="62.7" cy="66.6" r=".56"/>
<circle cx="62.7" cy="70.4" r=".56"/>
<circle cx="62.7" cy="62.7" r=".56"/>
<circle cx="62.7" cy="64.7" r=".56"/>
<circle cx="62.7" cy="68.5" r=".56"/>
</g>
<g fill="#00f" stroke="#00f" stroke-width=".17">
<path d="M133.2 23.7h1v.9h-1z" fill-rule="evenodd"/>
<path d="M274.2 23.7h.9v.9h-.9z" fill-rule="evenodd"/>
<circle cx="133.7" cy="29.8" r=".46"/>
<circle cx="133.7" cy="27.9" r=".46"/>
<circle cx="133.7" cy="26" r=".46"/>
<circle cx="274.6" cy="29.8" r=".44"/>
<circle cx="274.6" cy="27.9" r=".44"/>
<circle cx="274.6" cy="26" r=".44"/>
</g>
<circle cx="19.7" cy="74.3" r=".54" fill="#fff" stroke="#f00" stroke-width=".17"/>
<path d="M14.5 74.3h.1M14.5 74.3h4.6" fill="none" stroke="#f00" stroke-width=".17"/>
<circle cx="26.6" cy="74.3" r=".54" fill="#fff" stroke="#f00" stroke-width=".17"/>
<path d="M41.5 22.2h.1M41.5 22.2h1.9M45.4 22.2h1.9M47.3 22.2h.1M27.2 74.3h4.7M31.9 74.3h.1" fill="none" stroke="#f00" stroke-width=".17"/>
<path d="M43.4 22.2h.1M43.4 22.2h.6M44 21.5h.1M44 21.5v1.5M44.8 21.5h.1M44.8 22.2h.1M44.8 22.2h.6M44.8 21.5v1.5" fill="none" stroke="#00f" stroke-width=".17"/>
<g fill="none" stroke="#800040" stroke-width=".17">
<path d="M33.8 28h.1M33.8 29.9h.1M33.8 24.1h.1M33.8 22.2h.1M33.8 28h7.7M33.8 22.2h7.7M33.8 24.1h7.7M33.8 29.9h7.7M47.3 22.2h.1M47.3 24.1h.1M47.3 28h.1M47.3 29.9h.1"/>
<path d="M47.3 28h32.8M47.3 22.2h32.8M47.3 24.1h32.8M47.3 29.9h32.8M78.2 31.9h.1M78.2 26.1h.1M78.2 20.3h.1M78.2 20.3v15.4M78.2 31.9h1.9M78.2 20.3h1.9M78.2 26.1h1.9M103.3 31.9h.1"/>
<path d="M103.3 20.3h.1M103.3 31.9h1.9M103.3 20.3h1.9M105.2 31.9h.1M105.2 20.3h.1M105.2 20.3v15.4M122.6 29.9h.1M122.6 29.9h7.7M126.4 22.2h.1M126.4 24.1h.1M126.4 26.1h.1M126.4 28h.1"/>
<path d="M126.4 28h3.9M126.4 24.1h3.9M126.4 26.1h3.9M126.4 22.2v1.9M126.4 26.1v7.7M174.7 28h.1M174.7 29.9h.1M174.7 24.1h.1M174.7 22.2h.1M174.7 28h7.8M174.7 22.2h7.8M174.7 24.1h7.8"/>
<path d="M174.7 29.9h7.8M188.2 22.2h.1M188.2 24.1h.1M188.2 28h.1M188.2 29.9h.1M188.2 28h32.9M188.2 22.2h32.9M188.2 24.1h32.9M188.2 29.9h32.9M219.1 31.9h.1M219.1 26.1h.1M219.1 20.3h.1"/>
<path d="M219.1 31.9h2M219.1 20.3h2M219.1 26.1h2M219.1 20.3v15.4M244.2 31.9h.1M244.2 20.3h.1M244.2 31.9h1.9M244.2 20.3h1.9M246.1 31.9h.1M246.1 20.3h.1M246.1 20.3v15.4M263.5 29.9h.1"/>
<path d="M263.5 29.9h7.7M267.4 22.2h.1M267.4 24.1h.1M267.4 26.1h.1M267.4 28h.1M267.4 28h3.8M267.4 24.1h3.8M267.4 26.1h3.8M267.4 22.2v1.9M267.4 26.1v7.7M10.6 72.4h.1M10.6 74.3h.1"/>
<path d="M10.6 72.4v1.9M10.6 74.3h3.9M31.9 74.3h.1M31.9 74.3h21.2M41.5 62.7h.1M41.5 64.7h.1M41.5 68.5h.1M41.5 66.6h.1M41.5 62.7h15.5M41.5 64.7h15.5M41.5 68.5h15.5M41.5 66.6h15.5"/>
<path d="M53.1 70.5h.1M53.1 74.3h.1M53.1 70.5v4.8M53.1 70.5h3.9M66.6 68.5h.1M66.6 66.6h.1M66.6 64.7h.1M66.6 62.7h.1M66.6 70.5h.1M66.6 62.7h15.4M66.6 64.7h15.4M66.6 68.5h15.4"/>
<path d="M66.6 66.6h15.4M66.6 70.5h5.8M72.4 70.5h.1M72.4 70.5v11.5M168 66.6h.1M168 70.5h.1M168 66.6h19.3M168 70.5h19.3M195 66.6h.1M195 70.5h.1M195 66.6h9.6M204.6 64.7h.1"/>
<path d="M204.6 66.6h.1M204.6 64.7v5.8h-9.6M223 75.3h.1M223 77.2h.1M223 75.3v3.9M223 77.2h17.4M232.6 77.2h.1M232.6 77.2v7.8M240.4 77.2h.1M240.4 77.2v7.8M246.1 77.2h.1M246.1 77.2v7.8"/>
<path d="M246.1 77.2h13.6M251.9 77.2h.1M251.9 77.2v2M259.7 75.3h.1M259.7 77.2h.1M259.7 75.3v3.9M53.1 81.1h.1M53.1 81.1v.9M165.1 98.5h.1M165.1 98.5h9.6M168.9 98.5h.1M168.9 96.5h.1"/>
<path d="M168.9 86.9h.1M168.9 86.9v1.9M168.9 96.5v2M182.5 98.5h.1M182.5 98.5h28.9M223 85h.1M223 85v1.9M251.9 85h.1M251.9 85v1.9M259.7 85h.1M259.7 85v1.9M7.7 109.1h.1"/>
<path d="M7.7 103.3h.1M7.7 111h.1M7.7 105.2h.1M7.7 109.1h11.6M7.7 103.3h11.6M7.7 111h11.6M7.7 105.2h11.6M17.4 107.1h.1M17.4 107.1h1.9M17.4 107.1v9.7M44.4 107.1h.1M44.4 105.2h.1"/>
<path d="M44.4 109.1h.1M44.4 103.3h.1M44.4 111h.1M44.4 107.1h2M44.4 109.1h11.6M44.4 103.3h11.6M44.4 111h11.6M44.4 105.2h11.6M46.4 107.1h.1M46.4 107.1v9.7M66.6 115.8h.1M66.6 113.9h.1"/>
<path d="M66.6 117.8h.1M66.6 106.2h.1M66.6 108.1h.1M66.6 112h.1M66.6 110.1h.1M66.6 104.3h.1M66.6 110.1h15.4M66.6 117.8h15.4M66.6 104.3h15.4M66.6 112h15.4M66.6 113.9h15.4M66.6 115.8h15.4"/>
<path d="M66.6 106.2h15.4M66.6 108.1h15.4M89.8 110.1h.1M89.8 117.8h.1M89.8 104.3h.1M89.8 112h.1M89.8 113.9h.1M89.8 106.2h.1M89.8 108.1h.1M89.8 115.8h.1M89.8 110.1h13.5M89.8 104.3h13.5"/>
<path d="M89.8 112h13.5M89.8 113.9h13.5M89.8 115.8h13.5M89.8 106.2h13.5M89.8 108.1h13.5M103.3 115.8h.1M103.3 100.4h.1M103.3 110.1h.1M103.3 108.1h.1M103.3 112h.1M103.3 104.3h.1M103.3 106.2h.1"/>
<path d="M103.3 113.9h.1M103.3 100.4v17.4h-13.5M165.1 113.9h.1M165.1 102.3h.1M165.1 100.4h.1M165.1 108.1h.1M165.1 104.3h.1M165.1 104.3h9.6M165.1 113.9h46.3M165.1 108.1h9.6M165.1 100.4h9.6M165.1 102.3h9.6"/>
<path d="M182.5 100.4h.1M182.5 108.1h.1M182.5 102.3h.1M182.5 104.3h.1M182.5 104.3h28.9M182.5 108.1h28.9M182.5 100.4h28.9M182.5 102.3h28.9M7.7 128.4h.1M7.7 136.1h.1M7.7 130.3h.1M7.7 134.2h.1"/>
<path d="M7.7 134.2h11.6M7.7 128.4h11.6M7.7 136.1h11.6M7.7 130.3h11.6M17.4 132.2h.1M17.4 132.2v9.7M17.4 132.2h1.9M44.4 134.2h.1M44.4 128.4h.1M44.4 136.1h.1M44.4 130.3h.1M44.4 132.2h.1"/>
<path d="M44.4 134.2h11.6M44.4 128.4h11.6M44.4 136.1h11.6M44.4 130.3h11.6M44.4 132.2h2M46.4 132.2h.1M46.4 132.2v9.7M66.6 131.3h.1M66.6 125.5h.1M66.6 137.1h.1M66.6 129.4h.1M66.6 135.1h.1"/>
<path d="M66.6 139h.1M66.6 127.4h.1M66.6 133.2h.1M66.6 131.3h15.4M66.6 125.5h15.4M66.6 137.1h15.4M66.6 129.4h15.4M66.6 135.1h15.4M66.6 139h15.4M66.6 127.4h15.4M66.6 133.2h15.4M87.8 125.5h.1"/>
<path d="M87.8 131.3h.1M87.8 139h.1M87.8 135.1h.1M87.8 137.1h.1M87.8 127.4h.1M87.8 133.2h.1M87.8 129.4h.1M87.8 131.3h15.5M87.8 125.5h15.5M87.8 137.1h15.5M87.8 129.4h15.5M87.8 135.1h15.5"/>
<path d="M87.8 139h15.5M87.8 127.4h15.5M87.8 133.2h15.5M103.3 133.2h.1M103.3 127.4h.1M103.3 137.1h.1M103.3 131.3h.1M103.3 125.5h.1M103.3 135.1h.1M103.3 129.4h.1M103.3 139h.1M103.3 125.5v17.4"/>
<path d="M230.7 135.1h.1M230.7 133.2h.1M230.7 135.1h5.8M230.7 133.2v1.9M232.6 135.1h.1M232.6 133.2h.1M232.6 133.2v1.9M236.5 133.2h.1M236.5 135.1h.1M236.5 133.2v3.9"/>
</g>
<g fill="#f0f" stroke="#f0f" stroke-width=".17">
<circle cx="103.3" cy="110" r=".37"/>
<circle cx="103.3" cy="108.1" r=".37"/>
<circle cx="103.3" cy="113.9" r=".37"/>
<circle cx="103.3" cy="112" r=".37"/>
<circle cx="103.3" cy="106.2" r=".37"/>
<circle cx="103.3" cy="104.2" r=".37"/>
<circle cx="103.3" cy="115.8" r=".37"/>
<circle cx="103.3" cy="131.3" r=".37"/>
<circle cx="103.3" cy="129.3" r=".37"/>
<circle cx="103.3" cy="127.4" r=".37"/>
<circle cx="103.3" cy="135.1" r=".37"/>
<circle cx="103.3" cy="133.2" r=".37"/>
<circle cx="103.3" cy="137.1" r=".37"/>
<circle cx="103.3" cy="139" r=".37"/>
<circle cx="105.2" cy="31.9" r=".37"/>
<circle cx="78.2" cy="31.9" r=".37"/>
<circle cx="126.4" cy="28" r=".37"/>
<circle cx="78.2" cy="26.1" r=".37"/>
<circle cx="246.1" cy="31.9" r=".37"/>
<circle cx="219.1" cy="31.9" r=".37"/>
<circle cx="267.3" cy="28" r=".37"/>
<circle cx="219.1" cy="26.1" r=".37"/>
<circle cx="53.1" cy="74.3" r=".37"/>
<circle cx="204.6" cy="66.6" r=".37"/>
<circle cx="168.9" cy="98.4" r=".37"/>
<circle cx="236.5" cy="135.1" r=".37"/>
<circle cx="232.6" cy="135.1" r=".37"/>
<circle cx="259.6" cy="77.2" r=".37"/>
<circle cx="251.9" cy="77.2" r=".37"/>
<circle cx="222.9" cy="77.2" r=".37"/>
<circle cx="232.6" cy="77.2" r=".37"/>
</g>
<g font-size="6.7">
<text x="8.7" y="53.7">DIO</text>
<text x="116.8" y="52.9">TPM</text>
</g>
<g font-size="5.6">
<text x="7.7" y="9.5">SATA3.0</text>
<text x="152.5" y="11.4">SATA3.0</text>
</g>
<text font-size="4" fill="#008000" x="134.2" y="94.1">A02</text>
<text font-size="2.5" fill="#00f" x="232.2" y="102.3">NPCT75x</text>
<text font-size="2.5" x="236.3" y="173.6">36) SATA/ DIO/ TPM</text>
<g font-size="2.1">
<text x="230.5" y="170.3">Title</text>
<text x="230.3" y="177.6">Size</text>
<text x="243.2" y="177.6">Document Number</text>
<text x="280.5" y="178">Rev:</text>
<text x="230.3" y="184.4">Date: Thursday, May 05, 2022</text>
<text x="231.6" y="180.1">B</text>
<text x="243.2" y="180.2">PBA-ADLS1</text>
<text x="271.8" y="184.4">Sheet:</text>
<text x="279.9" y="184.4">36</text>
<text x="280.5" y="180.4">A0.2_0_0</text>
<text x="283.8" y="184.4">of</text>
<text x="287.7" y="184.4">59</text>
</g>
<g font-size="1.7" fill="#f00">
<text x="10.8" y="22.9">16</text>
<text x="16.6" y="22.9">SATA5_TXP</text>
<text x="63.1" y="21.6">SATA5_TXP_C</text>
<text x="63.1" y="23.5">SATA5_TXN_C</text>
<text x="151.8" y="22.9">16</text>
<text x="157.5" y="22.9">SATA4_TXP</text>
<text x="204" y="21.6">SATA4_TXP_C</text>
<text x="204" y="23.5">SATA4_TXN_C</text>
<text x="10.8" y="24.8">16</text>
<text x="10.8" y="28.7">16</text>
<text x="16.6" y="24.8">SATA5_TXN</text>
<text x="16.6" y="28.7">SATA5_RXN</text>
<text x="63.1" y="27.4">SATA5_RXN_C</text>
<text x="63.1" y="29.3">SATA5_RXP_C</text>
<text x="151.8" y="24.8">16</text>
<text x="151.8" y="28.7">16</text>
<text x="157.5" y="24.8">SATA4_TXN</text>
<text x="157.5" y="28.7">SATA4_RXN</text>
<text x="204" y="27.4">SATA4_RXN_C</text>
<text x="204" y="29.3">SATA4_RXP_C</text>
<text x="10.8" y="30.6">16</text>
<text x="16.6" y="30.6">SATA5_RXP</text>
<text x="151.8" y="30.6">16</text>
<text x="157.5" y="30.6">SATA4_RXP</text>
<text x="23.4" y="63.4">34</text>
<text x="23.4" y="65.3">34</text>
<text x="29.2" y="63.4">DIO_0</text>
<text x="29.2" y="65.3">DIO_2</text>
<text x="43.8" y="62.1">DIO_0</text>
<text x="43.8" y="64.1">DIO_2</text>
<text x="68.9" y="64.1">DIO_3</text>
<text x="68.9" y="62.1">DIO_1</text>
<text x="89.2" y="63.4">DIO_1</text>
<text x="89.2" y="65.3">DIO_3</text>
<text x="98.3" y="63.4">34</text>
<text x="98.3" y="65.3">34</text>
<text x="23.4" y="67.3">34</text>
<text x="23.4" y="69.2">34</text>
<text x="29.2" y="67.3">DIO_4</text>
<text x="29.2" y="69.2">DIO_6</text>
<text x="43.8" y="67.9">DIO_6</text>
<text x="43.8" y="66">DIO_4</text>
<text x="68.9" y="67.9">DIO_7</text>
<text x="68.9" y="66">DIO_5</text>
<text x="89.2" y="67.3">DIO_5</text>
<text x="89.2" y="69.2">DIO_7</text>
<text x="98.3" y="67.3">34</text>
<text x="98.3" y="69.2">34</text>
<text x="170.3" y="66">SPI_SO</text>
<text x="170.3" y="69.9">SPI_CS2_TPM# R738</text>
<text x="135.7" y="101">19,35</text>
<text x="135.7" y="99.1">18,34</text>
<text x="144" y="101">SPI_SI</text>
<text x="144" y="99.1">TPM_PIRQ#</text>
<text x="190.5" y="99.8">TPM_MOSI</text>
<text x="190.5" y="101.7">TPM_MISO</text>
<text x="190.5" y="97.9">TPM_PIRQ#_R</text>
<text x="135.7" y="103">19,35</text>
<text x="138.2" y="104.9">19</text>
<text x="144" y="104.9">SPI_CS2_TPM#</text>
<text x="144" y="103">SPI_SO</text>
<text x="190.5" y="107.5">TPM_SCLK</text>
<text x="190.5" y="103.7">TPM_CS#</text>
<text x="135.7" y="108.8">19,35</text>
<text x="144" y="108.8">SPI_CLK</text>
<text x="125.7" y="114.6">17,30,31,32,35,43</text>
<text x="144" y="114.6">BUF_PLT_RST#</text>
</g>
<g font-size="1.7" fill="#000080">
<text x="37.7" y="23.8">C345</text>
<text x="37.7" y="21.9">C342</text>
<text x="49.2" y="23.8">0.01uF</text>
<text x="49.2" y="21.9">0.01uF</text>
<text x="85.9" y="18">CN16</text>
<text x="132.2" y="21.9">CN18</text>
<text x="178.6" y="21.9">C344</text>
<text x="178.6" y="23.8">C343</text>
<text x="190.2" y="21.9">0.01uF</text>
<text x="190.2" y="23.8">0.01uF</text>
<text x="226.8" y="18">CN17</text>
<text x="273.2" y="21.9">CN19</text>
<text x="37.7" y="29.6">C348</text>
<text x="37.7" y="27.7">C346</text>
<text x="49.2" y="29.6">0.01uF</text>
<text x="49.2" y="27.7">0.01uF</text>
<text x="178.6" y="29.6">C349</text>
<text x="178.6" y="27.7">C347</text>
<text x="190.2" y="29.6">0.01uF</text>
<text x="190.2" y="27.7">0.01uF</text>
<text x="85.9" y="35.4">7P 770-83-07SV29</text>
<text x="132" y="33.9">4P P201-04</text>
<text x="226.8" y="35.4">7P 770-83-07SV29</text>
<text x="273" y="33.9">4P P201-04</text>
<text x="58.9" y="60.5">CN20</text>
<text x="183.4" y="66.3">R737</text>
<text x="195" y="66.3">X/10K</text>
<text x="195" y="70.1">10K</text>
<text x="14.5" y="74">FS5</text>
<text x="31.9" y="74">1206L110THYR</text>
<text x="57" y="74">5*2P 52A-90-10GB00</text>
<text x="55" y="78.8">C350</text>
<text x="55" y="80.8">0.1uF</text>
<text x="223.9" y="80.8">C351</text>
<text x="223.9" y="82.7">0.1uF</text>
<text x="252.9" y="80.8">C352</text>
<text x="252.9" y="82.7">0.1uF</text>
<text x="260.6" y="80.8">C353</text>
<text x="260.6" y="82.7">10uF</text>
<text x="170.9" y="92.4">R739</text>
<text x="170.9" y="94.3">10K</text>
<text x="217.2" y="90.4">U21</text>
<text x="25.1" y="101">U22</text>
<text x="170.9" y="98.1">R741</text>
<text x="170.9" y="100.1">R742</text>
<text x="182.5" y="98.1">0</text>
<text x="182.5" y="100.1">75</text>
<text x="78.2" y="107.8">R747</text>
<text x="78.2" y="105.9">R746</text>
<text x="78.2" y="103.9">R745</text>
<text x="89.8" y="107.8">4.7K</text>
<text x="89.8" y="105.9">4.7K</text>
<text x="89.8" y="103.9">4.7K</text>
<text x="170.9" y="103.9">R743</text>
<text x="170.9" y="102">R740</text>
<text x="170.9" y="107.8">R744</text>
<text x="182.5" y="103.9">0</text>
<text x="182.5" y="102">75</text>
<text x="182.5" y="107.8">75</text>
<text x="78.2" y="109.7">R748</text>
<text x="78.2" y="113.6">R750</text>
<text x="78.2" y="111.7">R749</text>
<text x="89.8" y="109.7">4.7K</text>
<text x="89.8" y="113.6">4.7K</text>
<text x="89.8" y="111.7">4.7K</text>
<text x="25.1" y="114.6">AZ1045-04F</text>
<text x="78.2" y="117.4">R752</text>
<text x="78.2" y="115.5">R751</text>
<text x="89.8" y="117.4">4.7K</text>
<text x="89.8" y="115.5">4.7K</text>
<text x="78.2" y="125.2">C355</text>
<text x="87.8" y="125.2">470pF</text>
<text x="25.1" y="126.2">U23</text>
<text x="78.2" y="129">C357</text>
<text x="78.2" y="131">C358</text>
<text x="78.2" y="127.1">C356</text>
<text x="87.8" y="129">470pF</text>
<text x="87.8" y="131">470pF</text>
<text x="87.8" y="127.1">470pF</text>
<text x="217.2" y="129">14-O_D_I-NPCT750AABYX-0</text>
<text x="78.2" y="134.8">C360</text>
<text x="78.2" y="132.9">C359</text>
<text x="78.2" y="136.7">C361</text>
<text x="87.8" y="134.8">470pF</text>
<text x="87.8" y="132.9">470pF</text>
<text x="87.8" y="136.7">470pF</text>
<text x="25.1" y="139.7">AZ1045-04F</text>
<text x="78.2" y="138.7">C362</text>
<text x="87.8" y="138.7">470pF</text>
</g>
<g font-size="1.7">
<text x="57" y="23.8">25V</text>
<text x="57" y="21.9">25V</text>
<text x="83.6" y="19.9">1</text>
<text x="83.6" y="21.8">2</text>
<text x="83.6" y="23.7">3</text>
<text x="98.8" y="19.9">H1</text>
<text x="123.9" y="19.6">+V12S</text>
<text x="129.9" y="23.7">1</text>
<text x="197.9" y="21.9">25V</text>
<text x="197.9" y="23.8">25V</text>
<text x="224.5" y="19.9">1</text>
<text x="224.5" y="21.8">2</text>
<text x="224.5" y="23.7">3</text>
<text x="239.8" y="19.9">H1</text>
<text x="264.9" y="19.6">+V12S</text>
<text x="270.8" y="23.7">1</text>
<text x="57" y="29.6">25V</text>
<text x="57" y="27.7">25V</text>
<text x="83.6" y="25.7">4</text>
<text x="83.6" y="27.6">5</text>
<text x="83.6" y="29.5">6</text>
<text x="129.9" y="25.7">2</text>
<text x="129.9" y="27.6">3</text>
<text x="129.9" y="29.5">4</text>
<text x="197.9" y="29.6">25V</text>
<text x="197.9" y="27.7">25V</text>
<text x="224.5" y="25.7">4</text>
<text x="224.5" y="27.6">5</text>
<text x="224.5" y="29.5">6</text>
<text x="270.8" y="25.7">2</text>
<text x="270.8" y="27.6">3</text>
<text x="270.8" y="29.5">4</text>
<text x="83.6" y="31.5">7</text>
<text x="98.8" y="31.5">H2</text>
<text x="116.4" y="30.4">+V5S</text>
<text x="224.5" y="31.5">7</text>
<text x="239.8" y="31.5">H2</text>
<text x="257.3" y="30.4">+V5S</text>
<text x="56.6" y="62.3">1</text>
<text x="56.6" y="64.3">3</text>
<text x="66" y="62.3">2</text>
<text x="66" y="64.3">4</text>
<text x="201.8" y="62.1">+V3P3A</text>
<text x="8.5" y="69.8">+V5S</text>
<text x="56.6" y="68.1">7</text>
<text x="56.6" y="66.2">5</text>
<text x="56.6" y="70.1">9</text>
<text x="66" y="66.2">6</text>
<text x="66" y="68.1">8</text>
<text x="66" y="70.1">10</text>
<text x="220.1" y="72.6">+V3P3A</text>
<text x="256.7" y="72.6">+V3P3A</text>
<text x="55" y="82.7">16V</text>
<text x="166" y="84.2">+V3P3A</text>
<text x="223.9" y="84.6">16V</text>
<text x="223.9" y="86.6">C0402</text>
<text x="232.2" y="89.4" transform="rotate(-90 232.2 89.4)">22</text>
<text x="234.1" y="89.4" transform="rotate(-90 234.1 89.4)">14</text>
<text x="239.9" y="89.4" transform="rotate(-90 239.9 89.4)">8</text>
<text x="245.7" y="89.4" transform="rotate(-90 245.7 89.4)">1</text>
<text x="252.9" y="84.6">16V</text>
<text x="252.9" y="86.6">C0402</text>
<text x="260.6" y="84.6">10V</text>
<text x="260.6" y="86.6">C0603</text>
<text x="101.2" y="97.7">+V5S</text>
<text x="213.9" y="96.1">15</text>
<text x="213.9" y="98">18</text>
<text x="213.9" y="100">21</text>
<text x="213.9" y="101.9">24</text>
<text x="259.1" y="98">3</text>
<text x="259.1" y="96.1">4</text>
<text x="259.1" y="100">30</text>
<text x="22.8" y="102.9">1</text>
<text x="22.8" y="104.8">2</text>
<text x="22.8" y="106.7">3</text>
<text x="40" y="104.8">9</text>
<text x="40" y="102.9">10</text>
<text x="40" y="106.7">8</text>
<text x="213.9" y="107.7">19</text>
<text x="213.9" y="103.8">20</text>
<text x="213.9" y="105.7">27</text>
<text x="259.1" y="107.7">5</text>
<text x="259.1" y="105.7">6</text>
<text x="259.1" y="103.8">29</text>
<text x="22.8" y="108.7">4</text>
<text x="22.8" y="110.6">5</text>
<text x="40" y="108.7">7</text>
<text x="40" y="110.6">6</text>
<text x="213.9" y="111.5">13</text>
<text x="213.9" y="113.5">17</text>
<text x="259.1" y="111.5">2</text>
<text x="259.1" y="113.5">7</text>
<text x="213.9" y="119.3">12</text>
<text x="213.9" y="115.4">28</text>
<text x="259.1" y="115.4">10</text>
<text x="259.1" y="117.3">11</text>
<text x="259.1" y="119.3">25</text>
<text x="95.6" y="125.2">50V</text>
<text x="259.1" y="121.2">26</text>
<text x="259.1" y="123.1">31</text>
<text x="22.8" y="128">1</text>
<text x="22.8" y="129.9">2</text>
<text x="22.8" y="131.8">3</text>
<text x="40" y="129.9">9</text>
<text x="40" y="128">10</text>
<text x="40" y="131.8">8</text>
<text x="95.6" y="129">50V</text>
<text x="95.6" y="131">50V</text>
<text x="95.6" y="127.1">50V</text>
<text x="228.3" y="129.7" transform="rotate(-90 228.3 129.7)">9</text>
<text x="230.3" y="130.7" transform="rotate(-90 230.3 130.7)">16</text>
<text x="232.2" y="130.7" transform="rotate(-90 232.2 130.7)">23</text>
<text x="234.1" y="130.7" transform="rotate(-90 234.1 130.7)">32</text>
<text x="236" y="130.7" transform="rotate(-90 236 130.7)">33</text>
<text x="22.8" y="133.8">4</text>
<text x="22.8" y="135.7">5</text>
<text x="40" y="133.8">7</text>
<text x="40" y="135.7">6</text>
<text x="95.6" y="134.8">50V</text>
<text x="95.6" y="132.9">50V</text>
<text x="95.6" y="136.7">50V</text>
<text x="95.6" y="138.7">50V</text>
</g>
<g font-size="1.7" fill="#004080">
<text x="86.9" y="21.1">GND1</text>
<text x="86.9" y="23">A+</text>
<text x="94.3" y="21.1">H1</text>
<text x="227.8" y="21.1">GND1</text>
<text x="227.8" y="23">A+</text>
<text x="235.2" y="21.1">H1</text>
<text x="86.9" y="24.9">A-</text>
<text x="86.9" y="26.9">GND2</text>
<text x="86.9" y="28.8">B-</text>
<text x="227.8" y="24.9">A-</text>
<text x="227.8" y="26.9">GND2</text>
<text x="227.8" y="28.8">B-</text>
<text x="86.9" y="30.7">B+</text>
<text x="86.9" y="32.7">GND3</text>
<text x="94.3" y="32.7">H2</text>
<text x="227.8" y="30.7">B+</text>
<text x="227.8" y="32.7">GND3</text>
<text x="235.2" y="32.7">H2</text>
<text x="246.9" y="95.2" transform="rotate(-90 246.9 95.2)">VSB</text>
<text x="218.1" y="97.3">NC10</text>
<text x="218.1" y="99.3">PIRQ#/GPIO2</text>
<text x="218.1" y="101.2">MOSI/GPIO7</text>
<text x="233.4" y="96.9" transform="rotate(-90 233.4 96.9)">VHIO2</text>
<text x="235.4" y="96.1" transform="rotate(-90 235.4 96.1)">NC16</text>
<text x="241.2" y="96.9" transform="rotate(-90 241.2 96.9)">VHIO1</text>
<text x="247.6" y="101.2">SCL/GPIO1</text>
<text x="248.7" y="97.3">PP/GPIO6</text>
<text x="253.2" y="99.3">NC4</text>
<text x="26.1" y="104.1">Line-1</text>
<text x="26.1" y="106">Line-2</text>
<text x="26.1" y="107.9">GND</text>
<text x="32.8" y="107.9">GND1</text>
<text x="34.1" y="106">NC2</text>
<text x="34.1" y="104.1">NC1</text>
<text x="218.1" y="105.1">SCS#/GPIO5</text>
<text x="218.1" y="103.1">MISO</text>
<text x="218.1" y="107">NC13</text>
<text x="247.5" y="105.1">SDA/GPIO0</text>
<text x="251.5" y="107">GPIO3</text>
<text x="26.1" y="109.9">Line-3</text>
<text x="26.1" y="111.8">Line-4</text>
<text x="34.1" y="109.9">NC3</text>
<text x="34.1" y="111.8">NC4</text>
<text x="218.1" y="112.8">GPIO4</text>
<text x="218.1" y="108.9">SCLK</text>
<text x="253.2" y="112.8">NC1</text>
<text x="253.2" y="108.9">NC5</text>
<text x="218.1" y="114.7">PLTRST#</text>
<text x="218.1" y="116.6">NC14</text>
<text x="253.2" y="114.7">NC6</text>
<text x="253.2" y="116.6">NC7</text>
<text x="253.2" y="118.6">NC8</text>
<text x="218.1" y="120.5">NC9</text>
<text x="252.3" y="120.5">NC11</text>
<text x="252.3" y="122.4">NC12</text>
<text x="252.3" y="124.4">NC15</text>
<text x="26.1" y="129.2">Line-1</text>
<text x="26.1" y="131.1">Line-2</text>
<text x="34.1" y="131.1">NC2</text>
<text x="34.1" y="129.2">NC1</text>
<text x="229.6" y="126.4" transform="rotate(-90 229.6 126.4)">NC2</text>
<text x="231.5" y="126.4" transform="rotate(-90 231.5 126.4)">GND1</text>
<text x="233.4" y="126.4" transform="rotate(-90 233.4 126.4)">GND2</text>
<text x="235.4" y="126.4" transform="rotate(-90 235.4 126.4)">NC3</text>
<text x="237.3" y="126.4" transform="rotate(-90 237.3 126.4)">GND3</text>
<text x="26.1" y="133.1">GND</text>
<text x="26.1" y="135">Line-3</text>
<text x="26.1" y="136.9">Line-4</text>
<text x="32.8" y="133.1">GND1</text>
<text x="34.1" y="135">NC3</text>
<text x="34.1" y="136.9">NC4</text>
</g>
<g font-size="1.7" fill="#008000">
<text x="10" y="102.7">DIO_0</text>
<text x="10" y="104.6">DIO_1</text>
<text x="48.6" y="104.6">DIO_1</text>
<text x="48.6" y="102.7">DIO_0</text>
<text x="68.9" y="105.6">DIO_1</text>
<text x="68.9" y="107.5">DIO_2</text>
<text x="68.9" y="103.7">DIO_0</text>
<text x="10" y="108.5">DIO_2</text>
<text x="10" y="110.4">DIO_3</text>
<text x="48.6" y="108.5">DIO_2</text>
<text x="48.6" y="110.4">DIO_3</text>
<text x="68.9" y="113.3">DIO_5</text>
<text x="68.9" y="111.4">DIO_4</text>
<text x="68.9" y="109.5">DIO_3</text>
<text x="68.9" y="115.2">DIO_6</text>
<text x="68.9" y="117.2">DIO_7</text>
<text x="68.9" y="124.9">DIO_0</text>
<text x="10" y="127.8">DIO_4</text>
<text x="10" y="129.7">DIO_5</text>
<text x="48.6" y="127.8">DIO_4</text>
<text x="48.6" y="129.7">DIO_5</text>
<text x="68.9" y="130.7">DIO_3</text>
<text x="68.9" y="128.8">DIO_2</text>
<text x="68.9" y="126.8">DIO_1</text>
<text x="10" y="135.5">DIO_7</text>
<text x="10" y="133.6">DIO_6</text>
<text x="48.6" y="133.6">DIO_6</text>
<text x="48.6" y="135.5">DIO_7</text>
<text x="68.9" y="136.5">DIO_6</text>
<text x="68.9" y="134.5">DIO_5</text>
<text x="68.9" y="132.6">DIO_4</text>
<text x="68.9" y="138.4">DIO_7</text>
</g>
<g font-size="1.4">
<text x="30.9" y="1.4">5</text>
<text x="88.8" y="1.4">4</text>
<text x="146.7" y="1.4">3</text>
<text x="204.6" y="1.4">2</text>
<text x="262.6" y="1.4">1</text>
<text x=".5" y="26.1">D</text>
<text x="292" y="26.1">D</text>
<text x=".5" y="71.9">C</text>
<text x="292" y="71.9">C</text>
<text x=".5" y="117.8">B</text>
<text x="292" y="117.8">B</text>
<text x=".5" y="163.6">A</text>
<text x="292" y="163.6">A</text>
<text x="30.9" y="186.8">5</text>
<text x="88.8" y="186.8">4</text>
<text x="146.7" y="186.8">3</text>
<text x="204.6" y="186.8">2</text>
<text x="262.6" y="186.8">1</text>
</g>
</svg>
